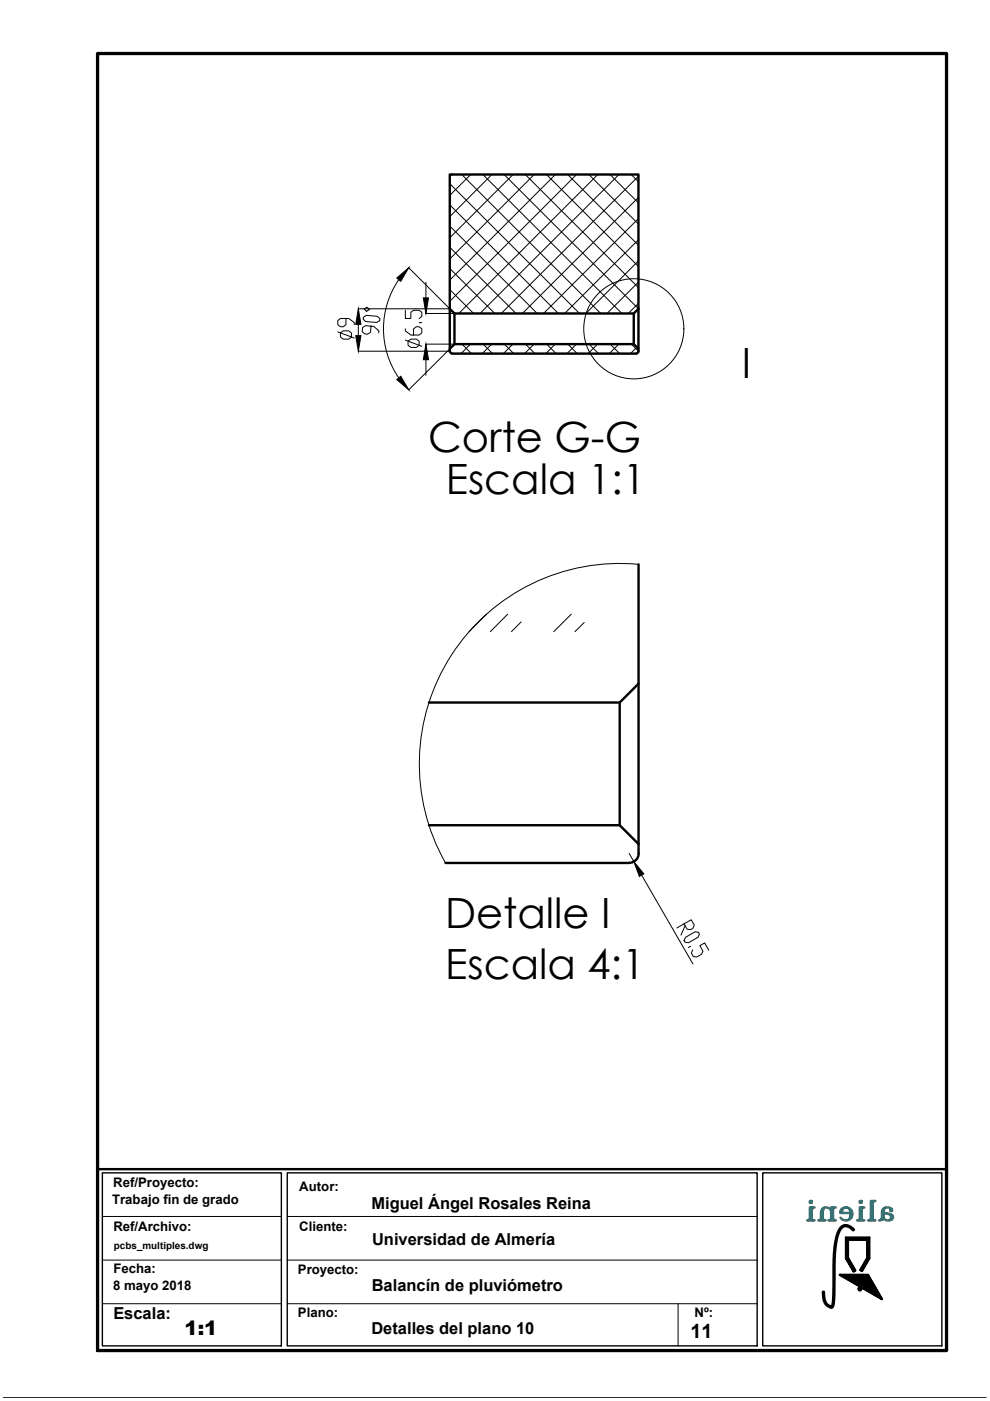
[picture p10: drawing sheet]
<svg xmlns="http://www.w3.org/2000/svg" width="210mm" height="297mm" viewBox="0 0 210 297" stroke-linecap="round" stroke-linejoin="round" font-family="sans-serif">
<!-- layer: 0 -->
<g fill="none" stroke="#000" stroke-width=".51">
<path d="M95.4 37h40v28.5l-1 1h-38l-1-1zM95.4 65.5v8.5M96.4 66.5v6.5M134.4 73h-38l-1 1v.5M135.4 65.5v8.5l-1-1v-6.5M135.4 74l-.1 .7-.4 .3h-39l-.3-.1-.2-.4M135.4 119.7v25.2l-4 4h-40.5M135.4 144.9v34.1l-4-4v-26.1M90.9 175h40.5M135.4 179v2M94.5 183h38.9M135.4 180.9a2 2 0 0 1-2 2"/>
<path d="M20.7 247.9h180"/>
</g>
<g fill="none" stroke="#000" stroke-width=".21">
<path d="M95.4 38.9l27.5 27.6M97.9 37l29.5 29.5M99.8 37l-4.4 4.4M102.4 37l29.5 29.5M104.3 37l-8.9 8.9M106.9 37l28.5 28.5M108.8 37l-13.4 13.4M111.4 37l24 24M113.3 37l-17.9 17.9M115.9 37l19.5 19.5M117.8 37l-22.4 22.4M120.4 37l15 15"/>
<path d="M122.2 37l-26.8 26.9M124.8 37l10.6 10.5M126.8 37l-29.5 29.5M129.3 37l6.1 6M131.2 37l-29.4 29.5M133.8 37l1.6 1.5M135.4 37.4l-29.1 29.1M84.6 59.3a18.3 18.3 0 0 0 0 20.8M86.7 56.8l8.6 8.6M90.3 59.9v3.3M95.4 56.9l9.5 9.6M95.4 52.4l14 14.1"/>
<path d="M95.4 47.9l18.5 18.6M95.4 43.4l23 23.1M135.4 41.8l-24.6 24.7M135.4 46.3l-20.2 20.2M135.4 50.8l-15.7 15.7M135.4 55.3l-11.2 11.2M135.4 59.8l-6.7 6.7M71.6 70.4l3.5 1.3M72.2 70.6l.6-.5h1.1l.6 .5v.9l-.6 .4h-1.1l-.6-.4zM73.3 67.5v1.3l-.5 .5h-.6l-.6-.5v-.8l.6-.5h1.7l1.2 .9v.4M76 74.5h19.3M76 65.5h19.3"/>
<path d="M76 68.8v2.4M77.1 67.3l.6-.4 2.3 .2 .5 .4v.5l-.6 .4-2.3-.2-.6-.5zM77.2 65.5l.6-.4 .5 .5-.6 .4zM78.7 69.2l-.1 1.3-.7 .3h-.5l-.6-.5 .1-.9 .6-.4 1.7 .2 1.1 1v.4M85.9 69.7v.4l1.2 .9h1.8l.5-.4v-.9l-.5-.4h-.6l-.6 .4v1.3M85.9 65.8v1.7h1.2v-1.3l.6-.4h1.2l.5 .4v.9l-.5 .4M85.9 72.1l3.5 1.3M86.5 72.3l.6-.4h1.2l.6 .4v.9l-.6 .5h-1.2l-.6-.5zM88.9 68.4h.5M90.3 66.5h6M90.3 73h6M90.3 76.3v3.3"/>
<path d="M95.3 74l-8.6 8.7M95.4 61.4l5 5.1M97.9 73l2.1 2M99.7 73l-1.9 2M102.4 73l2 2M104.3 73l-2.1 2M106.9 73l2 2M108.7 73l-2 2M111.4 73l2 2M113.2 73l-2 2M115.9 73l2 2M117.7 73l-2 2"/>
<path d="M120.4 73l2 2M122.2 73l-2 2M124.9 73l2 2M126.7 73l-2 2M129.4 73l2 2M131.2 73l-2 2M133.9 73l1.5 1.5M135 73.6l-1.3 1.4M135.4 64.3l-2.2 2.2M135.4 119.7a42.5 42.5 0 0 0-40.9 63.3M103.2 130.2l-3.8 3.7M107.6 130.2l-3.6 3.7"/>
<path d="M110.5 131.8l-2.1 2.1M121.1 130.2l-3.7 3.7M123.9 132l-2 1.9M133.4 181l1 1.7M136 185.5l10.9 18.9M145 195.9l.7 1.1 .7 .1 .5-.3 .3-.7-.7-1.1-3 1.7M145.3 196.3l-.9 2M145.3 198.7l2-1.1 .8 .1 .2 .3-.3 .7-2 1.2-.7-.1-.3-.4zM146.4 200.6l-.5 .3M146.9 201.4l-.3 .7 .4 .7 .8 .1 .9-.6 .3-.6-.6-1.2 1-.6 .9 1.5M21.7 257.9h38M60.9 257.9h99.6"/>
<path d="M21.7 267.2h38M21.7 276.4h38M60.9 267.2h99.6M60.9 276.4h99.6M143.8 276.4v8.9M.7 296.3h208.4"/>
<circle cx="134.4" cy="69.7" r="10.6"/>
</g>
<path d="M84.1 58.9l2.6-2.1-1.7 2.8zM75.4 71.2h1.1l-.5 3.3zM76 65.5l.5 3.3h-1.1zM84.1 80.5l.9-.7 1.7 2.9zM89.8 63.2h1.1l-.6 3.3zM90.3 73l.6 3.3h-1.1zM134.4 182.7l2.1 2.6-.9 .5z" fill="#000" stroke="#000" stroke-width=".21"/>
<path d="M21.7 248.7h38v36.6h-38zM60.9 248.7h99.6v36.6h-99.6zM161.7 248.7h38v36.6h-38z" fill="none" stroke="#000" stroke-width=".3"/>
<path d="M20.7 11.3h180v275h-180z" fill="none" stroke="#000" stroke-width=".7"/>
<!-- layer: principal -->
<g fill="none" stroke="#000" stroke-width=".3">
<path d="M171.3 258.7h.1M171.4 258.7h.1M171.5 258.7h-.1M171.6 258.6l-.1 .1M171.7 255l.4-.4zM171.7 256.4l.4-.4zM171.7 256.4l.5-.4zM171.7 256.5l.5-.5zM171.7 256h.1M171.7 256.2l.2-.2-.2 .2M171.7 257.9l.4-.4-.4 .5M171.7 254.8l.2-.2z"/>
<path d="M171.8 254.8l.2-.2zM171.8 256l-.1 .1M171.8 254.6l-.1 .1M171.8 254.8l.2-.2-.3 .4zM171.9 254.6l-.2 .2M171.9 254.8h.1M171.9 254.9l.2-.1-.3 .2zM171.9 255l.2-.2zM171.9 255l.2-.2-.2 .2M172 256l-.3 .3M172 254.6l-.3 .3M172.1 256l-.4 .4"/>
<path d="M172.1 254.7l-.4 .3 .4-.3M172.1 256.4h.1M172.1 258.1l-.6 .6 .6-.5-.5 .5 .5-.4M172.1 258.7h.1M172.1 254.9l-.1 .1 .1-.1M172.1 255h.1M172.1 256.4l-.4 .5M172.1 256.5l-.4 .5M172.1 256.6l-.4 .4M172.1 256.7l-.4 .4M172.1 256.8l-.4 .4M172.1 256.9l-.4 .4"/>
<path d="M172.1 257l-.4 .4M172.1 257l-.4 .5M172.1 257.1l-.4 .5M172.1 257.2l-.4 .4M172.1 257.3l-.4 .4M172.1 257.4l-.4 .4M172.1 257.4l-.4 .5 .4-.4M172.1 257.6l-.4 .5M172.1 257.7l-.4 .5M172.1 257.8l-.4 .4M172.1 257.9l-.4 .4M172.1 257.9l-.4 .5"/>
<path d="M172.1 258l-.4 .5M172.1 258.4l-.3 .3M172.1 258.6l-.3 .1M172.1 258.6h.1M172.1 258.6l-.2 .1M172.2 256.3l-.5 .5M172.2 256.2l-.5 .5 .4-.4M172.2 258.6l-.2 .1 .1-.1M172.2 258.6l-.2 .1M172.2 256.2l-.1 .1M172.3 256l-.6 .5M172.3 256.1l.1-.1-.3 .3"/>
<path d="M172.3 258.6h.1M172.3 258.6l-.2 .1M172.3 256l-.6 .6 .4-.4M172.3 258.7h.1M172.3 256l-.2 .2M172.3 258.7h-.1M172.4 258.7h-.1M172.4 258.7h.1M172.4 256l-.1 .1M172.5 258.7h.1M172.5 258.7h-.1M172.5 256l-.1 .1"/>
<path d="M172.5 256h.1M173.7 258.7h.1M173.8 258.7h-.1M174 258.6l-.3 .1M174.1 258.7h.1M174.1 257l.4-.4-.4 .5M174.1 257.3l.4-.4-.4 .5M174.5 258.7h.1M174.5 258.1l-.6 .6 .6-.5M174.5 256.9l-.4 .3M174.5 257l-.4 .5M174.5 257.1l-.4 .4"/>
<path d="M174.5 257.2l-.4 .4M174.5 257.3l-.4 .4M174.5 257.3l-.4 .5M174.5 257.4l-.4 .4M174.5 257.5l-.4 .4M174.5 257.5l-.4 .5M174.5 257.6l-.4 .5M174.5 257.7l-.4 .4M174.5 257.8l-.4 .4M174.5 257.8l-.4 .5M174.5 257.9l-.4 .4M174.5 258l-.4 .4"/>
<path d="M174.5 258.1l-.4 .4M174.5 258.3l-.5 .4M174.5 258.3l-.4 .4M174.5 258.4l-.4 .3 .4-.1M174.5 258.6l-.2 .1 .2-.1M174.5 258.6h.1M174.5 256.2l-.2 .2M174.5 256.7l-.4 .5 .4-.4M174.5 256.2l-.2 .3M174.5 258.6l-.2 .1M174.5 256.6l-.4 .4M174.6 258.6l-.2 .1"/>
<path d="M174.6 258.6l-.1 .1M174.6 256.1l-.4 .4M174.6 256.4l-.5 .6M174.6 258.6h.1M174.6 258.7h.1M174.6 256.3l-.5 .6M174.6 256.3l-.5 .5M174.6 258.6l-.1 .1h.1M174.7 256.2l-.6 .6M174.7 256.1l-.5 .5M174.7 258.7h.1M174.8 258.7h-.1"/>
<path d="M174.8 256l-.6 .7M175.9 258.7h-.1M175.9 258.7l.2-.1zM176 258.7h-.1M176.2 258.7h.1M176.2 256h.1M176.2 256.4l.4-.4-.4 .5M176.2 257.9l.4-.5-.4 .5M176.2 258.6l-.2 .1M176.3 256l-.1 .1M176.4 256l-.2 .2M176.5 256l-.3 .3"/>
<path d="M176.6 256l-.4 .3M176.6 258.7h.1M176.6 256.1l-.4 .4M176.6 256.2l-.4 .4M176.6 256.3l-.4 .4M176.6 256.3l-.4 .5M176.6 256.4l-.4 .5M176.6 256.5l-.4 .4M176.6 256.6l-.4 .4M176.6 256.7l-.4 .4M176.6 256.8l-.4 .4M176.6 256.8l-.4 .5"/>
<path d="M176.6 256.9l-.4 .5M176.6 257l-.4 .5M176.6 257.1l-.4 .4M176.6 257.2l-.4 .4M176.6 257.3l-.4 .4M176.6 257.3l-.4 .5 .4-.4M176.6 257.5l-.4 .5M176.6 257.6l-.4 .5M176.6 257.7l-.4 .4M176.6 257.8l-.4 .4M176.6 257.8l-.4 .5M176.6 257.9l-.4 .4"/>
<path d="M176.6 258l-.4 .4M176.6 258.1l-.6 .6M176.6 258.1l-.5 .6 .5-.5M176.6 258.3l-.4 .4M176.6 258.4l-.3 .3M176.6 258.6l-.3 .1M176.6 258.6l-.2 .1 .2-.1M176.6 258.6h.1M176.6 258.6v.1M176.6 258.6l-.1 .1h.1M176.7 258.6l-.1 .1M176.7 258.6l-.1 .1 .1-.1"/>
<path d="M176.7 258.6h.1M176.8 258.7h.1M176.8 258.6l-.1 .1M176.8 258.7h-.1M177 258.7h-.2M177 258.7h.1M178.2 256.7l.6-.6-.6 .7M178.6 256.6l-.4 .5M178.6 256.7l-.4 .5M178.6 256.8l-.4 .4M178.6 256.9l-.3 .3M178.6 257l-.2 .2"/>
<path d="M178.6 257.1l-.1 .1M178.6 256.5l-.4 .5M178.6 256.2l-.3 .3M178.7 256.4l-.5 .5M178.8 256.1l-.5 .5M178.8 256.2l-.6 .7 .5-.5M178.9 256.1l-.1 .1M179 256.1l-.2 .1M179 256.1h-.1M179.1 256l-.1 .1M179.1 256h.1M179.2 256h.1"/>
<path d="M179.5 256h.1M179.6 256h.1M179.6 258.7h.1M179.6 256l.1 .1M179.7 256.1h.1M179.8 258.7h-.2M179.8 256.1h.1M179.9 256.1h.1M179.9 256.2h.1M179.9 256.1l-.1 .1M179.9 258.6h.1M180 256.2h.1"/>
<path d="M180.1 256.3l.1-.1-.1 .1M180.1 256.2v.1M180.1 256.4l.1-.1-.1 .1M180.1 258.3l.5-.4-.7 .8M180.2 256.5l.1-.1-.1 .1M180.2 256.5l.1-.2-.1 .2M180.2 256.6l.2-.1-.2 .2M180.2 258.2l.5-.6-.5 .6M180.2 256.7l.2-.2-.2 .2M180.2 256.3l-.1 .1M180.3 256.8l.2-.3-.2 .3M180.3 256.9l.2-.3-.2 .3"/>
<path d="M180.3 257.6l.4-.4-.4 .4M180.3 257l.3-.3-.3 .3M180.3 257.1l.3-.3-.3 .4M180.3 257.3l.3-.3-.3 .3M180.5 256.5l-.3 .2M180.5 258.1l-.4 .5M180.6 256.7l-.3 .2M180.6 258l-.7 .6M180.6 258l-.6 .6 .6-.6M180.6 257.9l-.7 .7 .7-.7M180.6 256.9l-.3 .3M180.7 257.8l-.5 .5 .4-.5"/>
<path d="M180.7 257.1l-.4 .4M180.7 257l-.4 .4M180.7 257.2l-.4 .4M180.7 257.2l-.4 .5M180.7 257.3l-.4 .6M180.7 257.5l-.4 .5M180.7 257.6l-.5 .5M182.3 255l.4-.4zM182.3 256h.1M182.3 256.4l.4-.4-.4 .4M182.3 254.6v.1M182.3 257.6l.4-.4-.4 .5"/>
<path d="M182.3 254.8l.2-.2zM182.3 256v.1M182.4 254.8l.2-.2zM182.4 254.6l-.1 .1M182.4 256l-.1 .2M182.4 258.7l.3-.2-.3 .2M182.4 254.6l-.1 .2M182.5 254.8h.1M182.5 256l-.2 .2M182.5 254.6l-.2 .3M182.5 256l-.2 .3M182.6 254.8l.1-.1-.3 .3z"/>
<path d="M182.6 254.6l-.3 .3 .3-.3M182.6 256l-.3 .3M182.7 256l-.4 .4M182.7 254.7l-.4 .3 .4-.3M182.7 254.8l-.3 .2 .3-.2M182.7 254.8l-.2 .2zM182.7 258.7h.1M182.7 254.9l-.2 .1M182.7 254.9l-.1 .1M182.7 255h.1M182.7 256.1l-.4 .4M182.7 256.1l-.4 .5"/>
<path d="M182.7 256.2l-.4 .4M182.7 256.3l-.4 .4M182.7 256.4l-.4 .4M182.7 256.4l-.4 .5M182.7 256.5l-.4 .5M182.7 256.6l-.4 .5M182.7 256.7l-.4 .5M182.7 256.8l-.4 .4M182.7 256.9l-.4 .4M182.7 257l-.4 .4M182.7 257l-.4 .5M182.7 257.1l-.4 .5"/>
<path d="M182.7 257.3l-.4 .5M182.7 257.4l-.4 .6M182.7 257.6l-.4 .4M182.7 257.7l-.4 .4M182.7 257.7l-.4 .5 .4-.4M182.7 257.9l-.4 .4M182.7 257.9l-.4 .5M182.7 258l-.4 .5M182.7 258.2l-.4 .5M182.7 258.1l-.4 .5M182.7 258.3l-.4 .4 .4-.3M182.7 258.6l-.2 .1"/>
<path d="M182.7 258.7h-.1M184.6 255.8l.4-.4-.4 .5M184.6 256.7l.4-.4-.4 .4M184.6 257l.4-.4-.4 .5M184.6 258.1l.4-.4-.4 .5M184.6 258.7l.4-.3-.3 .3M184.7 254.6l-.1 .1M184.8 254.6l-.2 .2M184.9 254.6l-.3 .3M185 254.6l-.4 .4M185 258.7h.1M185 254.6l-.4 .5"/>
<path d="M185 254.7l-.4 .5M185 254.8l-.4 .4M185 254.8l-.4 .5M185 254.9l-.4 .5M185 255l-.4 .4M185 255.1l-.4 .4M185 255.1l-.4 .5M185 255.2l-.4 .4M185 255.2l-.4 .5M185 255.3l-.4 .5M185 255.5l-.4 .4M185 255.6l-.4 .4"/>
<path d="M185 255.7l-.4 .4M185 255.7l-.4 .5M185 255.8l-.4 .4M185 255.9l-.4 .4M185 255.9l-.4 .6M185 256.1l-.4 .4M185 256.2l-.4 .4M185 256.3l-.4 .5M185 256.4l-.4 .5M185 256.5l-.4 .4M185 256.7l-.4 .5M185 256.8l-.4 .5"/>
<path d="M185 256.9l-.4 .5M185 257l-.4 .6M185 257.2l-.4 .5M185 257.3l-.4 .4M185 257.4l-.4 .4M185 257.5l-.4 .4M185 257.5l-.4 .5M185 257.6l-.4 .4M185 257.6l-.4 .5M185 257.8l-.4 .5M185 257.9l-.4 .4M185 258l-.4 .4"/>
<path d="M185 258l-.4 .5M185 258.1l-.4 .5M185 258.2l-.4 .4M185 258.3l-.4 .4M185 258.4l-.4 .3M185 258.4l-.3 .3M185 258.5l-.2 .2M185 258.6l-.1 .1M185 258.7h-.1M187 257.5l.4-.4-.4 .5M187.2 258.6h.1M187.2 258.5l-.1 .1"/>
<path d="M187.3 258.4l-.3 .2 .2-.2M187.3 258.3l-.3 .3M187.3 258.2l-.3 .4 .3-.3M187.4 256.6l-.4 .4M187.4 256.7l-.4 .4M187.4 256.8l-.4 .4M187.4 256.9l-.4 .4M187.4 256.9l-.4 .5M187.4 257l-.4 .5M187.4 257.2l-.4 .4M187.4 257.3l-.4 .4M187.4 257.4l-.4 .4"/>
<path d="M187.4 257.4l-.4 .5M187.4 257.5l-.4 .4M187.4 257.6l-.4 .4M187.4 257.7l-.4 .4M187.4 257.7l-.4 .5M187.4 257.8l-.5 .5M187.4 257.9l-.6 .6M187.4 258l-.8 .7M187.4 258l-.6 .7M187.4 258.1l-.5 .6M187.4 256.2l-.2 .2M187.4 256.5l-.4 .5"/>
<path d="M187.5 256.4l-.5 .5 .4-.4M187.5 256.3l-.5 .6M187.5 256.1l-.4 .5M187.6 257.2h.1M187.7 256.1l-.7 .6M187.7 257.2h.1M187.7 256l-.7 .8M187.8 256l-.8 .8M187.8 257.2h.1M187.9 257.3h.1M188 257.3h-.1M188 257.3h.1"/>
<path d="M188.1 257.3h-.1M188.2 257.3h-.1M188.2 257.3h.1M188.3 257.3h-.1M188.3 257.3v.1M188.4 257.3l-.1 .1M188.5 257.4h-.2M188.5 257.4h-.1M188.5 257.4h.2M188.6 258.7l.7-.7-.7 .7M188.8 257.5h-.2M188.9 257.5l-.1 .1"/>
<path d="M188.9 257.9l.3-.3-.3 .3M189 257.5l-.2 .2M189.1 257.6l-.2 .2M189.1 258.6h.1M189.2 258.5l-.1 .1M189.2 257.7l-.3 .2M189.2 257.7l-.3 .3M189.2 257.7l-.3 .4M189.3 257.8l-.4 .3M189.3 258.3l-.3 .3M189.3 257.9l-.4 .3M189.3 257.9l-.4 .4"/>
<path d="M189.3 257.9l-.4 .5M189.3 257.9l-.5 .6M189.3 258.2l-.4 .4M189.3 257.9l-.5 .5M189.3 258l-.6 .7M189.3 258.1l-.6 .6M178.1 270.3h.1M178.2 270.3h-.1M178.3 270.3l-.1 .1M178.4 270.3l-.1 .1 .1-.1M178.5 270.3l-.2 .1 .2-.1M178.6 270.3l-.2 .2"/>
<path d="M178.7 270.3l-.2 .2M178.8 270.3l-.3 .2M178.9 270.3l-.3 .3M179 270.3l-.4 .3M179.1 270.3l-.4 .3M179.2 270.9l.7-.6-.7 .7M179.3 271l.8-.7-.7 .7M179.3 270.3l-.6 .4M179.4 270.3l-.5 .5M179.4 262.4h.1M179.4 270.3l-.5 .5 .6-.5M179.5 262.4l-.1 .1"/>
<path d="M179.5 270.3l-.5 .5M179.5 262.4l-.1 .2M179.6 270.3l-.6 .5 .8-.5M179.6 262.4l-.2 .2M179.6 262.4l-.2 .4M179.8 262.4l-.4 .4 .4-.4M179.8 262.9l-.4 .5M179.8 263l-.4 .4M179.8 263l-.4 .5 .4-.4M179.8 263.2l-.4 .4M179.8 263.2l-.4 .5M179.8 263.3l-.4 .5"/>
<path d="M179.8 263.4l-.4 .4M179.8 263.5l-.4 .4M179.8 263.5l-.4 .5M179.8 263.6l-.4 .5 .4-.4M179.8 263.7l-.4 .4M179.8 263.8l-.4 .4M179.8 263.8l-.4 .5M179.8 263.9l-.4 .5 .4-.4M179.8 264l-.4 .5M179.8 264.1l-.4 .5M179.8 264.2l-.4 .5M179.8 264.3l-.4 .4"/>
<path d="M179.8 264.4l-.4 .4M179.8 264.4l-.4 .5M179.8 264.5l-.4 .5M179.8 264.6l-.4 .5M179.8 264.7l-.4 .5 .4-.4M179.8 264.9l-.4 .4M179.8 265l-.4 .4M179.8 265l-.4 .5M179.8 265.1l-.4 .6M179.8 265.3l-.4 .4M179.8 265.3l-.4 .5M179.8 265.5l-.4 .4"/>
<path d="M179.8 265.6l-.4 .4M179.8 265.8l-.4 .4M179.8 265.6l-.4 .5M179.8 265.8l-.4 .5M179.8 265.7l-.4 .4M179.8 265.9l-.4 .5M179.8 266l-.4 .4M179.8 266l-.4 .5M179.8 266.1l-.4 .4M179.8 266.1l-.4 .5M179.8 266.3l-.4 .5M179.8 266.2l-.4 .5 .4-.4"/>
<path d="M179.8 266.4l-.4 .4M179.8 266.5l-.4 .4 .4-.4M179.8 266.6l-.4 .3M179.8 266.6l-.3 .4M179.8 266.7l-.3 .3M179.8 266.7l-.3 .4M179.8 270.3l-.6 .6M179.8 266.8l-.2 .3M179.9 266.8l-.3 .3M179.9 262.4l-.5 .5M179.9 262.8l.5-.4-.4 .4M179.9 266.9l-.3 .3"/>
<path d="M179.9 266.9l-.3 .4 .3-.4M179.9 270.3l-.6 .7M180 267l-.3 .3M180 262.4l-.6 .6M180 267l-.3 .4 .3-.3M180 267.1l-.2 .3 .3-.2M180 267.9l.3-.3-.2 .3M180.1 267.1l-.4 .3M180.1 262.4l-.7 .7M180.1 267.2l-.3 .3 .3-.3M180.1 267.3l-.3 .3M180.1 262.4l-.7 .8"/>
<path d="M180.2 267.3l-.3 .4M180.2 262.4l-.8 .8M180.2 267.4l-.3 .3M180.2 268.2l.3-.3-.3 .4M180.2 270.3l-.8 .8M180.2 262.4l-.8 .9M180.2 267.4l-.3 .4M180.2 267.5l-.3 .3M180.2 267.5l-.2 .3 .3-.3M180.3 270.3l-.9 .8M180.3 262.4l-.5 .4M180.3 267.5l-.3 .3"/>
<path d="M180.3 268.5l.3-.4-.2 .4M180.4 267.7l-.3 .3M180.4 267.7l-.3 .4M180.4 270.3l-.9 .8M180.4 267.8l-.2 .3 .3-.2M180.4 270.3l-.8 .9M180.4 262.4l-.4 .4M180.5 262.8l.4-.4-.3 .4M180.5 267.9l-.3 .3M180.5 268.7l.3-.3-.3 .4M180.5 262.4l-.5 .4M180.5 268.8l.4-.3-.3 .4"/>
<path d="M180.5 270.3l-.9 .9M180.6 268.9l.3-.3-.3 .3M180.6 262.4l-.5 .4M180.6 268l-.4 .3M180.6 268.1l-.3 .3M180.6 262.4l-.4 .4M180.6 270.3l-.9 .9M180.7 268.2l-.3 .3M180.7 268.2l-.3 .4M180.7 269.1l.3-.3-.3 .4M180.7 270.3l-1 1M180.7 262.4l-.4 .4"/>
<path d="M180.8 262.4l-.5 .4M180.8 268.4l-.3 .3M180.8 270.3l-1 1 1.1-1-1 1.1 1.1-1.1M180.8 268.5l-.3 .3M180.9 262.4l-.5 .4M180.9 268.6l-.3 .3M180.9 269.5l.3-.3-.3 .3M180.9 268.7l-.2 .3M181 269.5l.3-.3-.3 .4M181 262.4l-.4 .4M181 268.9l-.2 .3M181.1 262.4l-.5 .4"/>
<path d="M181.1 269l-.3 .3M181.1 269l-.3 .3 .4-.3M181.1 270.3l-1.1 1.1M181.2 269l-.3 .4 .3-.3M181.2 262.4l-.5 .4M181.2 270.3l-1.2 1.1M181.2 272.1l1.9-1.8-1.8 1.8M181.3 269.3l-.3 .3 .3-.2M181.3 262.4l-.5 .4M181.3 269.3l-.1 .2M181.3 270.3l-1.2 1.2M181.3 269.4h.1"/>
<path d="M181.4 262.4l-.5 .4M181.4 270.3l-1.2 1.2M181.4 270.3l-1.2 1.2 1.4-1.2M181.5 262.4l-.5 .4M181.5 262.4l-.4 .4M181.6 272.4l2.2-2.1-2.1 2.1M181.6 262.4l-.4 .4M181.7 270.3l-1.4 1.3M181.7 270.3l-1.3 1.3M181.7 262.4l-.5 .4M181.8 272.4l2.2-2.1zM181.8 262.4l-.5 .4"/>
<path d="M181.8 262.4l-.4 .4M181.8 262.4l-.4 .4 .5-.4M181.8 270.3l-1.4 1.3M181.9 272.5l2.2-2.2-2.2 2.2M181.9 270.3l-1.4 1.4M181.9 272.5l2.2-2.1zM182 262.4l-.5 .4M182 272.5l2.1-2.1-2.1 2.2M182 262.4l-.4 .4M182.1 270.3l-1.5 1.5 1.5-1.5M182.1 272.6l2.1-2zM182.1 262.4l-.4 .4"/>
<path d="M182.1 270.3l-1.6 1.4M182.1 270.3l-1.4 1.5M182.2 262.4l-.5 .4 .5-.4M182.2 270.3l-1.5 1.5 1.5-1.5M182.3 270.3l-1.6 1.5M182.3 270.3l-1.6 1.5 1.6-1.5M182.3 262.4l-.5 .4M182.4 272.8l1.9-2zM182.4 270.3l-1.6 1.6M182.4 272.8l1.9-2-1.9 2M182.5 262.4l-.6 .4M182.5 262.8l.5-.4-.4 .4"/>
<path d="M182.5 270.3l-1.6 1.6M182.5 262.4l-.4 .4M182.6 270.3l-1.7 1.6M182.6 272.9l1.9-1.8-1.8 1.9M182.6 262.4l-.4 .4M182.7 270.3l-1.7 1.7 1.7-1.7M182.7 262.4l-.4 .4M182.7 270.3l-1.7 1.7M182.8 262.4l-.5 .4 .5-.4M182.8 269.5h-.1M182.8 270.3l-1.8 1.7M182.8 270.3l-1.7 1.7 1.7-1.7"/>
<path d="M182.8 270.3l-1.7 1.7 1.8-1.7M182.8 273l1.8-1.7-1.7 1.8M182.9 269.3l-.2 .2 .1-.1M182.9 270.3l-1.8 1.7M182.9 270.3l-1.7 1.8 1.7-1.8M182.9 262.4l-.5 .4M183 270.3l-1.8 1.8 1.8-1.8M183 269l-.4 .4 .4-.3M183 273.2l1.7-1.7-1.6 1.7M183.1 262.4l-.5 .4M183.1 268.9l-.5 .5 .5-.5M183.1 262.4l-.4 .4"/>
<path d="M183.2 270.3l-1.9 1.9 1.9-1.9M183.2 262.4l-.4 .4M183.3 270.3l-2 1.9M183.3 262.4l-.5 .4 .6-.4M183.3 268.6l-.8 .8 .7-.6M183.3 270.3l-1.9 1.9M183.3 270.3l-1.9 1.9 2-1.9M183.3 268.5l-.8 .8 .8-.8M183.4 270.3l-2 1.9M183.4 270.3l-1.9 2M183.4 268.3l-1 1 1-.9M183.4 262.4l-.4 .4"/>
<path d="M183.5 270.3l-2 2 2-2M183.5 268.2l-1.1 1.1M183.5 262.4l-.5 .4M183.5 268.2l-1.1 1.1 .3 .2M183.5 270.3l-2 2M183.5 270.3l-1.9 2 2-2M183.5 262.4l-.4 .4M183.6 267.3l.7-.8-.8 .8M183.6 268.1l-1.2 1.1M183.6 262.4l-.4 .4 .4-.4M183.6 270.3l-2 2M183.7 267.9l-1.2 1.2"/>
<path d="M183.7 262.4l-.4 .4M183.8 267.8l-1.2 1.1M183.8 267.7l-1.1 1.1M183.8 262.4l-.4 .4M183.8 270.3l-2.1 2.1 2.1-2.1M183.8 266.8l.5-.5-.5 .5M183.9 262.4l-.5 .4M183.9 270.3l-2.2 2.1M183.9 270.3l-2.1 2.1 2.1-2.1M183.9 267.5l-1.2 1.2M183.9 265.1l.4-.4-.4 .5M183.9 266.3l.4-.4-.4 .5"/>
<path d="M183.9 267.5l-1.2 1.3M184 262.4l-.5 .4M184 270.3l-2.2 2.2 2.2-2.2M184 273.7l1.3-1.2-1.2 1.2M184 262.4l-.4 .4M184 267.3l-1.2 1.3M184.1 267.2l-1.2 1.2M184.1 270.3l-2.2 2.2M184.1 267.2l-1.1 1.1M184.1 262.4l-.5 .4M184.1 267.1l-1.1 1.2M184.1 270.5l-2.1 2.1"/>
<path d="M184.2 270.5l-2.1 2.1M184.2 273.8l1.2-1.2-1.2 1.2M184.2 262.4l-.5 .4M184.2 270.7l-2 2M184.2 262.4l-.4 .4M184.2 266.9l-1.2 1.3M184.3 270.7l-2.1 2M184.3 266.8l-1.2 1.2M184.3 262.4l-.4 .4M184.3 262.4l-.4 .5M184.3 262.5l-.4 .5M184.3 262.6l-.4 .5"/>
<path d="M184.3 262.7l-.4 .4M184.3 262.8l-.4 .4M184.3 262.8l-.4 .5M184.3 263.1l-.4 .5M184.3 262.9l-.4 .5M184.3 263l-.4 .4M184.3 263l-.4 .5M184.3 263.1l-.4 .4M184.3 263.2l-.4 .5M184.3 263.3l-.4 .4M184.3 263.4l-.4 .4M184.3 263.4l-.4 .5"/>
<path d="M184.3 263.5l-.4 .4 .4-.3M184.3 263.6l-.4 .5M184.3 263.7l-.4 .4M184.3 263.7l-.4 .5M184.3 263.8l-.4 .5M184.3 263.9l-.4 .4M184.3 263.9l-.4 .5M184.3 264l-.4 .5 .4-.4M184.3 264.1l-.4 .5M184.3 264.2l-.4 .5M184.3 264.3l-.4 .5M184.3 264.4l-.4 .4"/>
<path d="M184.3 264.4l-.4 .5M184.3 264.5l-.4 .4M184.3 264.6l-.4 .4M184.3 264.6l-.4 .5M184.3 264.8l-.4 .5M184.3 265l-.4 .4M184.3 264.9l-.4 .5M184.3 265l-.4 .5M184.3 265.1l-.4 .4M184.3 265.2l-.4 .4M184.3 265.2l-.4 .5M184.3 265.3l-.4 .4"/>
<path d="M184.3 265.3l-.4 .5M184.3 265.4l-.4 .5 .4-.4M184.3 265.6l-.4 .4M184.3 265.6l-.4 .5M184.3 265.7l-.4 .4M184.3 265.7l-.4 .5M184.3 265.8l-.4 .5M184.3 266l-.4 .4M184.3 266l-.4 .5M184.3 266.1l-.4 .5M184.3 266.2l-.4 .5M184.3 266.4l-.5 .5"/>
<path d="M184.3 266.4l-.6 .6M184.3 266.4l-.7 .8M184.3 266.6l-.9 .9M184.3 266.6l-1 1.1M184.3 266.7l-1.1 1.2M184.4 270.9l-1.9 1.9M184.4 270.9l-1.9 1.9 1.9-1.8M184.5 271l-2 1.9M184.5 271.1l-1.9 1.8M184.5 271.2l-1.7 1.8 1.8-1.8M184.6 271.3l-1.8 1.7M184.6 274l1-.9z"/>
<path d="M184.7 271.4l-1.8 1.7M184.7 271.4l-1.7 1.7M184.7 271.5l-1.7 1.6M184.7 271.5l-1.6 1.7 1.6-1.7M184.7 274.1l1-.9-.9 1M184.8 271.6l-1.7 1.6M184.8 271.6l-1.6 1.6 1.6-1.5M184.9 271.7l-1.7 1.6M184.9 271.8l-1.6 1.5M184.9 271.8l-1.5 1.6M184.9 271.9l-1.4 1.5 1.5-1.5M185 272l-1.5 1.4"/>
<path d="M185 272l-1.4 1.5 1.4-1.5M185 272.1l-1.4 1.4M185.1 272.1l-1.5 1.4M185.1 272.2l-1.4 1.3M185.1 272.2l-1.4 1.4M185.2 272.2l-1.4 1.4M185.2 272.3l-1.3 1.3M185.2 274.4l.8-.8-.7 .8M185.2 272.4l-1.3 1.2M185.3 272.4l-1.4 1.3M185.3 272.5l-1.3 1.2M185.3 272.5l-1.2 1.2"/>
<path d="M185.3 272.6l-1.2 1.2M185.4 272.7l-1.1 1.2 1.1-1.2M185.4 272.8l-1.1 1.1M185.5 272.8l-1.2 1.1M185.5 272.9l-1.1 1 1.1-1M185.5 274.6l.7-.6-.6 .6M185.6 272.9l-1.1 1.1M185.6 273l-1.1 1M185.6 273l-1 1M185.6 273.1l-.9 1 1-1M185.7 273.2l-1 .9M185.7 273.3l-.9 .9 1-.9"/>
<path d="M185.8 274.7l.5-.5zM185.8 273.3l-.9 .9M185.8 273.4l-.8 .9M185.9 273.5l-.9 .8M185.9 273.6l-.8 .7M185.9 273.6l-.8 .8zM186 273.6l-.8 .8M186 273.7l-.7 .8M186 273.8l-.6 .7 .7-.7M186.1 273.9l-.7 .6M186.1 274l-.6 .6M186.2 275l.3-.3z"/>
<path d="M186.2 274.1l-.6 .6M186.2 274.1l-.5 .6 .6-.6M186.3 274.2l-.6 .5 .6-.5M186.3 274.2l-.6 .5M186.3 275l.3-.3-.2 .4M186.4 274.3l-.5 .5M186.4 274.4l-.5 .4M186.4 274.4l-.4 .5M186.4 274.5l-.3 .4 .4-.4M186.5 274.6l-.4 .3M186.5 275.1l.2-.1zM186.6 274.7l-.3 .3 .3-.3"/>
<path d="M186.6 275.2l.2-.1-.1 .2M186.7 274.8l-.3 .3 .3-.2M186.7 274.9l-.2 .2M186.8 275.1l-.2 .1M186.8 275.1l-.1 .2M186.9 275.2l-.1 .1 .1-.1M186.9 275.2l-.1 .1M186.9 275.3h.1M186.9 275.4h.1M187 275.4h.1"/>
</g>
<g fill="none" stroke="#000" stroke-width=".51">
<path d="M178.1 270.3h5.9l3 5.1zM180.9 260.9a1.74 1.74 0 0 0-2.3-.7l-.8 1.2-.5 1.8a103.5 103.5 0 0 0-.4 11.5l-.1 1.2a1.11 1.11 0 0 1-.6 1.4l-.1-.1a3 3 0 0 1-1.6-3.3M181.1 260.7a1.93 1.93 0 0 0-2.6-.7 8.3 8.3 0 0 0-1.6 5.3l-.2 10-.4 1.8-.8-.4-.4-.6-.3-.9-.1-1.3M182.4 269.3l1.5-2.6v-3.9h-4.1v3.9l1.5 2.7M182.7 269.5l1.6-2.7v-4.4h-4.9v4.4l1.6 2.8"/>
<circle cx="182.3" cy="273.3" r=".29"/>
</g>
<g fill="none" stroke="#397272" stroke-width=".51">
<path d="M171.1 258.7h1.6M171.7 254.6h.4v.4h-.4zM171.7 254.8h.4M171.7 258.4l-.2 .3M171.7 258.6l-.4 .1M171.9 254.6v.4M171.9 256.2v2.4M172.1 256v2.7M172.1 258.6l.4 .1M172.1 258.4l.2 .3M172.3 256l-.2 .4M172.5 256l-.4 .2"/>
<path d="M172.7 256h-1v2.7M173.5 258.7h1.6M174.1 258.4l-.2 .3M174.1 258.6l-.4 .1M174.5 256.4l-.2 .6v1.6M174.5 258.6l.3 .1M174.5 258.4l.2 .3M174.8 256l-.3 .8v1.9M175.6 258.7h1.6M176.2 256.8a1.1 1.1 0 0 0-1.1-.8 1.1 1.1 0 0 0-1 1v1.7M176.2 258.4l-.2 .3M176.2 258.6l-.4 .1"/>
<path d="M176.4 256.2v2.4M176.6 256v2.7M176.6 258.6l.4 .1M176.6 258.4l.2 .3M176.8 256l-.2 .4M177 256l-.4 .2M177.2 256h-1v2.7M178.6 256.4l-.2 .6M179.2 256l-.4 .2-.2 .4v.6M179.5 256l.4 .2a1.62 1.62 0 0 1-.4 2.5M180.3 257.2h-2.1a1.27 1.27 0 0 1 1.3-1.2 1.27 1.27 0 0 1 1.2 1.2 1.4 1.4 0 0 1-.8 1.5 1.4 1.4 0 0 1-1.7-.5M180.3 256.6l.2 .4v.8l-.2 .4"/>
<path d="M181.7 258.7h1.6M182.3 254.6h.4v.4h-.4zM182.3 254.8h.4M182.3 258.4l-.2 .3M182.3 258.6l-.4 .1M182.5 254.6v.4M182.5 256.2v2.4M182.7 256v2.7M182.7 258.6l.4 .1M182.7 258.4l.2 .3M182.9 256l-.2 .4M183.1 256l-.4 .2"/>
<path d="M183.3 256h-1v2.7M184.1 258.7h1.5M184.6 258.4l-.1 .3M184.6 258.6l-.4 .1M184.8 254.8v3.8M185 254.6v4.1M185 258.6l.4 .1M185 258.4l.2 .3M185.2 254.6l-.2 .4M185.4 254.6l-.4 .2M185.6 254.6h-1v4.1M187.4 256.4l-.2 .4v1.4l-.2 .4"/>
<path d="M187.4 257l.2 .2 1.5 .4 .2 .6a1.12 1.12 0 0 1-1.9 0M187.6 257.2l1.2 .4a.75 .75 0 0 1-.2 1.1M187.8 256l-.4 .6v1.6l-.2 .4-.8 .1M188.9 256.6v-.2h-.1v.4h.3v-.4l-.5-.4h-.8l-.4 .2-.4 .6v1.4l-.4 .5M188.9 257.6l.2 .4-.2 .6"/>
</g>
<g font-size="8.8">
<text x="157.3" y="80.1">I</text>
<text x="90.7" y="95.8">Corte G-G</text>
<text x="94.5" y="104.7">Escala 1:1</text>
<text x="94.4" y="196.8">Detalle I</text>
<text x="94.4" y="207.6">Escala 4:1</text>
</g>
<g font-size="4.2">
<text x="39.1" y="283.1">1:1</text>
<text x="146.4" y="283.8">11</text>
</g>
<g font-size="3.5">
<text x="78.7" y="256.3">Miguel Ángel Rosales Reina</text>
<text x="78.9" y="263.9">Universidad de Almería</text>
<text x="78.8" y="273.7">Balancín de pluviómetro</text>
<text x="24" y="279.7">Escala:</text>
<text x="78.7" y="282.8">Detalles del plano 10</text>
</g>
<g font-size="2.8">
<text x="24" y="251.7">Ref/Proyecto:</text>
<text x="23.8" y="255.3">Trabajo fin de grado</text>
<text x="63.5" y="252.6">Autor:</text>
<text x="24" y="261">Ref/Archivo:</text>
<text x="63.5" y="260.9">Cliente:</text>
<text x="24.1" y="270">Fecha:</text>
<text x="24" y="273.6">8 mayo 2018</text>
<text x="63.2" y="270.1">Proyecto:</text>
<text x="63.2" y="279.2">Plano:</text>
<text x="147.3" y="279.3">Nº:</text>
</g>
<text font-size="2.1" x="24.2" y="264.7">pcbs_multiples.dwg</text>
</svg>
